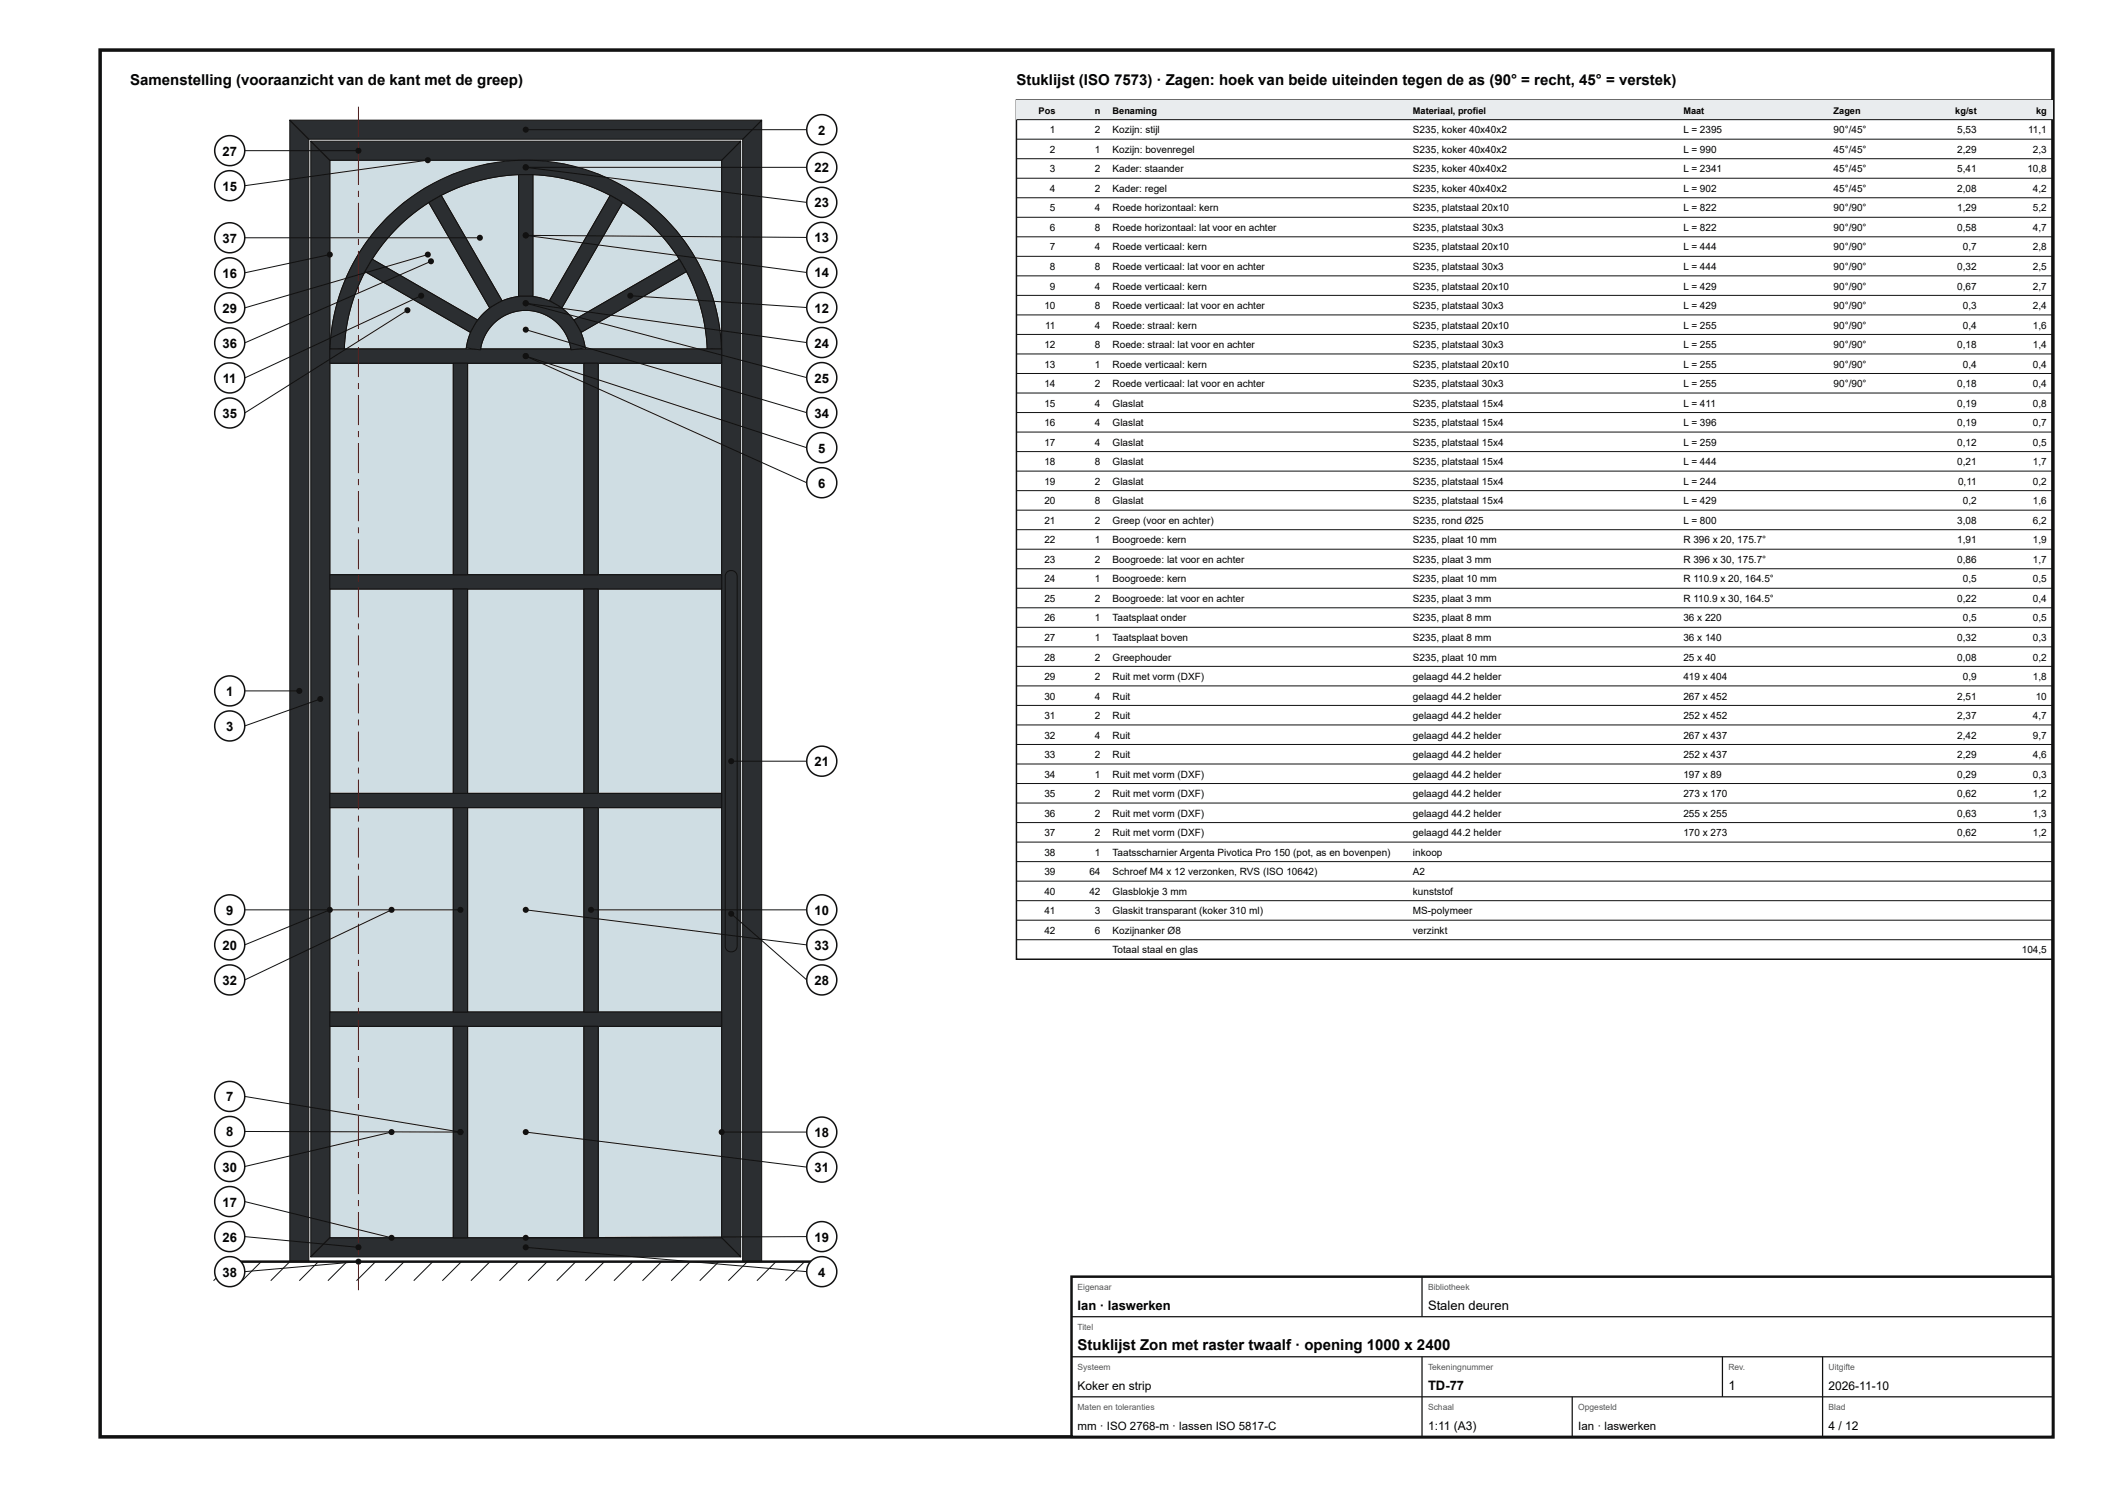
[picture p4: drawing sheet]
<svg xmlns="http://www.w3.org/2000/svg" width="420mm" height="297mm" viewBox="0 0 420 297" stroke-linecap="round" stroke-linejoin="round" font-family="sans-serif">
<path d="M20 10h390v277h-390z" fill="none" stroke="#111" stroke-width=".7" stroke-linecap="butt"/>
<path d="M65.9 32h39.1l-7.7 .8-6.8 2a39.1 39.1 0 0 0-22.6 24l-.9 2.8-.5 2.7-.6 5.4z" fill="#cfdde3"/>
<path d="M65.9 32h39.1l-7.7 .8-6.8 2a39.1 39.1 0 0 0-22.6 24l-.9 2.8-.5 2.7-.6 5.4z" fill="none" stroke="#111" stroke-width=".2"/>
<path d="M105 32h39.1v37.7l-.5-5a38.6 38.6 0 0 0-3.6-11.1 39 39 0 0 0-20.5-18.8l-6.8-2z" fill="#cfdde3"/>
<path d="M105 32h39.1v37.7l-.5-5a38.6 38.6 0 0 0-3.6-11.1 39 39 0 0 0-20.5-18.8l-6.8-2z" fill="none" stroke="#111" stroke-width=".2"/>
<path d="M65.9 205h24.6v42.2h-24.6z" fill="#cfdde3"/>
<path d="M65.9 205h24.6v42.2h-24.6z" fill="none" stroke="#111" stroke-width=".2"/>
<path d="M93.4 205h23.2v42.2h-23.2z" fill="#cfdde3"/>
<path d="M93.4 205h23.2v42.2h-23.2z" fill="none" stroke="#111" stroke-width=".2"/>
<path d="M119.5 205h24.6v42.2h-24.6z" fill="#cfdde3"/>
<path d="M119.5 205h24.6v42.2h-24.6z" fill="none" stroke="#111" stroke-width=".2"/>
<path d="M65.9 161.3h24.6v40.8h-24.6z" fill="#cfdde3"/>
<path d="M65.9 161.3h24.6v40.8h-24.6z" fill="none" stroke="#111" stroke-width=".2"/>
<path d="M93.4 161.3h23.2v40.8h-23.2z" fill="#cfdde3"/>
<path d="M93.4 161.3h23.2v40.8h-23.2z" fill="none" stroke="#111" stroke-width=".2"/>
<path d="M119.5 161.3h24.6v40.8h-24.6z" fill="#cfdde3"/>
<path d="M119.5 161.3h24.6v40.8h-24.6z" fill="none" stroke="#111" stroke-width=".2"/>
<path d="M65.9 117.6h24.6v40.9h-24.6z" fill="#cfdde3"/>
<path d="M65.9 117.6h24.6v40.9h-24.6z" fill="none" stroke="#111" stroke-width=".2"/>
<path d="M93.4 117.6h23.2v40.9h-23.2z" fill="#cfdde3"/>
<path d="M93.4 117.6h23.2v40.9h-23.2z" fill="none" stroke="#111" stroke-width=".2"/>
<path d="M119.5 117.6h24.6v40.9h-24.6z" fill="#cfdde3"/>
<path d="M119.5 117.6h24.6v40.9h-24.6z" fill="none" stroke="#111" stroke-width=".2"/>
<path d="M65.9 72.5h24.6v42.3h-24.6z" fill="#cfdde3"/>
<path d="M65.9 72.5h24.6v42.3h-24.6z" fill="none" stroke="#111" stroke-width=".2"/>
<path d="M93.4 72.5h23.2v42.3h-23.2z" fill="#cfdde3"/>
<path d="M93.4 72.5h23.2v42.3h-23.2z" fill="none" stroke="#111" stroke-width=".2"/>
<path d="M119.5 72.5h24.6v42.3h-24.6z" fill="#cfdde3"/>
<path d="M119.5 72.5h24.6v42.3h-24.6z" fill="none" stroke="#111" stroke-width=".2"/>
<path d="M98.4 64.8a9.1 9.1 0 0 1 9.3-2.4 9.1 9.1 0 0 1 6.3 7.3h-18a9.1 9.1 0 0 1 2.4-4.9z" fill="#cfdde3"/>
<path d="M98.4 64.8a9.1 9.1 0 0 1 9.3-2.4 9.1 9.1 0 0 1 6.3 7.3h-18a9.1 9.1 0 0 1 2.4-4.9z" fill="none" stroke="#111" stroke-width=".2"/>
<path d="M116 66.4l21.1-12.2a36.4 36.4 0 0 1 4.1 15.5h-24.3l-.3-1.7z" fill="#cfdde3"/>
<path d="M116 66.4l21.1-12.2a36.4 36.4 0 0 1 4.1 15.5h-24.3l-.3-1.7z" fill="none" stroke="#111" stroke-width=".2"/>
<path d="M124.4 40.5a36.2 36.2 0 0 1 11.3 11.3l-21.1 12.1-1.2-1.4-1.2-1z" fill="#cfdde3"/>
<path d="M124.4 40.5a36.2 36.2 0 0 1 11.3 11.3l-21.1 12.1-1.2-1.4-1.2-1z" fill="none" stroke="#111" stroke-width=".2"/>
<path d="M106.4 34.9a36.1 36.1 0 0 1 15.5 4.1l-12.2 21.1-1.8-.6-1.5-.3z" fill="#cfdde3"/>
<path d="M106.4 34.9a36.1 36.1 0 0 1 15.5 4.1l-12.2 21.1-1.8-.6-1.5-.3z" fill="none" stroke="#111" stroke-width=".2"/>
<path d="M88.1 39a36.1 36.1 0 0 1 15.5-4.1v24.3l-1.6 .3-1.7 .6z" fill="#cfdde3"/>
<path d="M88.1 39a36.1 36.1 0 0 1 15.5-4.1v24.3l-1.6 .3-1.7 .6z" fill="none" stroke="#111" stroke-width=".2"/>
<path d="M79.3 45.5a36.4 36.4 0 0 1 6.3-5l12.2 21-1.2 1-1.2 1.4-21.1-12.1a34.9 34.9 0 0 1 5-6.3z" fill="#cfdde3"/>
<path d="M79.3 45.5a36.4 36.4 0 0 1 6.3-5l12.2 21-1.2 1-1.2 1.4-21.1-12.1a34.9 34.9 0 0 1 5-6.3z" fill="none" stroke="#111" stroke-width=".2"/>
<path d="M72.9 54.2l21.1 12.2-.6 1.6-.3 1.7h-24.3a36.4 36.4 0 0 1 4.1-15.5z" fill="#cfdde3"/>
<path d="M72.9 54.2l21.1 12.2-.6 1.6-.3 1.7h-24.3a36.4 36.4 0 0 1 4.1-15.5z" fill="none" stroke="#111" stroke-width=".2"/>
<path d="M57.9 24l3.8 3.8v224.2h-3.8z" fill="#2b2e31"/>
<path d="M57.9 24l3.8 3.8v224.2h-3.8z" fill="none" stroke="#111" stroke-width=".2"/>
<path d="M152.1 24v228h-3.8v-224.2z" fill="#2b2e31"/>
<path d="M152.1 24v228h-3.8v-224.2z" fill="none" stroke="#111" stroke-width=".2"/>
<path d="M57.9 24h94.2l-3.8 3.8h-86.6z" fill="#2b2e31"/>
<path d="M57.9 24h94.2l-3.8 3.8h-86.6z" fill="none" stroke="#111" stroke-width=".2"/>
<path d="M62.1 28.2l3.8 3.8v215.2l-3.8 3.8z" fill="#2b2e31"/>
<path d="M62.1 28.2l3.8 3.8v215.2l-3.8 3.8z" fill="none" stroke="#111" stroke-width=".2"/>
<path d="M147.9 28.2v222.8l-3.8-3.8v-215.2z" fill="#2b2e31"/>
<path d="M147.9 28.2v222.8l-3.8-3.8v-215.2z" fill="none" stroke="#111" stroke-width=".2"/>
<path d="M65.9 247.2h78.2l3.8 3.8h-85.8z" fill="#2b2e31"/>
<path d="M65.9 247.2h78.2l3.8 3.8h-85.8z" fill="none" stroke="#111" stroke-width=".2"/>
<path d="M62.1 28.2h85.8l-3.8 3.8h-78.2z" fill="#2b2e31"/>
<path d="M62.1 28.2h85.8l-3.8 3.8h-78.2z" fill="none" stroke="#111" stroke-width=".2"/>
<path d="M77.9 42.9a39.1 39.1 0 0 1 41.7-8.1 39.1 39.1 0 0 1 24.5 34.8l-2.9 .2a36.3 36.3 0 0 0-36.2-34.9 36.3 36.3 0 0 0-36.2 34.9l-2.9-.2a39.1 39.1 0 0 1 12-26.7z" fill="#2b2e31"/>
<path d="M77.9 42.9a39.1 39.1 0 0 1 41.7-8.1 39.1 39.1 0 0 1 24.5 34.8l-2.9 .2a36.3 36.3 0 0 0-36.2-34.9 36.3 36.3 0 0 0-36.2 34.9l-2.9-.2a39.1 39.1 0 0 1 12-26.7z" fill="none" stroke="#111" stroke-width=".2"/>
<path d="M65.9 69.7h78.2v2.8h-78.2z" fill="#2b2e31"/>
<path d="M65.9 69.7h78.2v2.8h-78.2z" fill="none" stroke="#111" stroke-width=".2"/>
<path d="M65.9 202.1h78.2v2.9h-78.2z" fill="#2b2e31"/>
<path d="M65.9 202.1h78.2v2.9h-78.2z" fill="none" stroke="#111" stroke-width=".2"/>
<path d="M65.9 158.5h78.2v2.8h-78.2z" fill="#2b2e31"/>
<path d="M65.9 158.5h78.2v2.8h-78.2z" fill="none" stroke="#111" stroke-width=".2"/>
<path d="M65.9 114.8h78.2v2.8h-78.2z" fill="#2b2e31"/>
<path d="M65.9 114.8h78.2v2.8h-78.2z" fill="none" stroke="#111" stroke-width=".2"/>
<path d="M90.5 205h2.9v42.2h-2.9z" fill="#2b2e31"/>
<path d="M90.5 205h2.9v42.2h-2.9z" fill="none" stroke="#111" stroke-width=".2"/>
<path d="M116.6 205h2.9v42.2h-2.9z" fill="#2b2e31"/>
<path d="M116.6 205h2.9v42.2h-2.9z" fill="none" stroke="#111" stroke-width=".2"/>
<path d="M90.5 161.3h2.9v40.8h-2.9z" fill="#2b2e31"/>
<path d="M90.5 161.3h2.9v40.8h-2.9z" fill="none" stroke="#111" stroke-width=".2"/>
<path d="M116.6 161.3h2.9v40.8h-2.9z" fill="#2b2e31"/>
<path d="M116.6 161.3h2.9v40.8h-2.9z" fill="none" stroke="#111" stroke-width=".2"/>
<path d="M90.5 117.6h2.9v40.9h-2.9z" fill="#2b2e31"/>
<path d="M90.5 117.6h2.9v40.9h-2.9z" fill="none" stroke="#111" stroke-width=".2"/>
<path d="M116.6 117.6h2.9v40.9h-2.9z" fill="#2b2e31"/>
<path d="M116.6 117.6h2.9v40.9h-2.9z" fill="none" stroke="#111" stroke-width=".2"/>
<path d="M90.5 72.5h2.9v42.3h-2.9z" fill="#2b2e31"/>
<path d="M90.5 72.5h2.9v42.3h-2.9z" fill="none" stroke="#111" stroke-width=".2"/>
<path d="M116.6 72.5h2.9v42.3h-2.9z" fill="#2b2e31"/>
<path d="M116.6 72.5h2.9v42.3h-2.9z" fill="none" stroke="#111" stroke-width=".2"/>
<path d="M96.6 62.6a12 12 0 0 1 12.3-2.8 12 12 0 0 1 8 9.7l-2.9 .4a9.1 9.1 0 0 0-9-7.9 9.1 9.1 0 0 0-9 7.9l-2.9-.4a11.8 11.8 0 0 1 3.5-6.9z" fill="#2b2e31"/>
<path d="M96.6 62.6a12 12 0 0 1 12.3-2.8 12 12 0 0 1 8 9.7l-2.9 .4a9.1 9.1 0 0 0-9-7.9 9.1 9.1 0 0 0-9 7.9l-2.9-.4a11.8 11.8 0 0 1 3.5-6.9z" fill="none" stroke="#111" stroke-width=".2"/>
<path d="M114.7 63.9l21-12.1 1.4 2.4-21 12.2z" fill="#2b2e31"/>
<path d="M114.7 63.9l21-12.1 1.4 2.4-21 12.2z" fill="none" stroke="#111" stroke-width=".2"/>
<path d="M121.9 39l2.5 1.5-12.2 21-2.4-1.5z" fill="#2b2e31"/>
<path d="M121.9 39l2.5 1.5-12.2 21-2.4-1.5z" fill="none" stroke="#111" stroke-width=".2"/>
<path d="M103.6 34.9h2.8v24.2h-2.8z" fill="#2b2e31"/>
<path d="M103.6 34.9h2.8v24.2h-2.8z" fill="none" stroke="#111" stroke-width=".2"/>
<path d="M85.6 40.5l2.5-1.5 12.1 21-2.4 1.5z" fill="#2b2e31"/>
<path d="M85.6 40.5l2.5-1.5 12.1 21-2.4 1.5z" fill="none" stroke="#111" stroke-width=".2"/>
<path d="M74.3 51.8l21 12.1-1.4 2.5-21-12.2z" fill="#2b2e31"/>
<path d="M74.3 51.8l21 12.1-1.4 2.5-21-12.2z" fill="none" stroke="#111" stroke-width=".2"/>
<path d="M71.5 251.7h.2v6h-.2zM71.5 249.3h.2v1.2h-.2zM71.5 242.1h.2v6h-.2zM71.5 239.7h.2v1.2h-.2zM71.5 232.5h.2v6h-.2zM71.5 230.1h.2v1.2h-.2zM71.5 222.9h.2v6h-.2zM71.5 220.5h.2v1.2h-.2zM71.5 213.3h.2v6h-.2zM71.5 210.9h.2v1.2h-.2zM71.5 203.7h.2v6h-.2zM71.5 201.3h.2v1.2h-.2zM71.5 194.1h.2v6h-.2zM71.5 191.7h.2v1.2h-.2zM71.5 184.5h.2v6h-.2zM71.5 182.1h.2v1.2h-.2zM71.5 174.9h.2v6h-.2zM71.5 172.5h.2v1.2h-.2zM71.5 165.3h.2v6h-.2zM71.5 162.9h.2v1.2h-.2zM71.5 155.7h.2v6h-.2zM71.5 153.3h.2v1.2h-.2zM71.5 146.1h.2v6h-.2zM71.5 143.7h.2v1.2h-.2zM71.5 136.5h.2v6h-.2zM71.5 134.1h.2v1.2h-.2zM71.5 126.9h.2v6h-.2zM71.5 124.5h.2v1.2h-.2zM71.5 117.3h.2v6h-.2zM71.5 114.9h.2v1.2h-.2zM71.5 107.7h.2v6h-.2zM71.5 105.3h.2v1.2h-.2zM71.5 98.1h.2v6h-.2zM71.5 95.7h.2v1.2h-.2zM71.5 88.5h.2v6h-.2zM71.5 86.1h.2v1.2h-.2zM71.5 78.9h.2v6h-.2zM71.5 76.5h.2v1.2h-.2zM71.5 69.3h.2v6h-.2zM71.5 66.9h.2v1.2h-.2zM71.5 59.7h.2v6h-.2zM71.5 57.3h.2v1.2h-.2zM71.5 50.1h.2v6h-.2zM71.5 47.7h.2v1.2h-.2zM71.5 40.5h.2v6h-.2zM71.5 38.1h.2v1.2h-.2zM71.5 30.9h.2v6h-.2zM71.5 28.5h.2v1.2h-.2zM71.5 21.3h.2v6h-.2z" fill="#b00"/>
<path d="M145.2 114.3a1.2 1.2 0 0 1 1.3-.3 1.2 1.2 0 0 1 .7 1.1v73.9a1.19 1.19 0 0 1-1.2 1.1 1.19 1.19 0 0 1-1.2-1.1v-73.9z" fill="#2b2e31"/>
<g fill="none" stroke="#111" stroke-width=".2">
<path d="M145.2 114.3a1.2 1.2 0 0 1 1.3-.3 1.2 1.2 0 0 1 .7 1.1v73.9a1.19 1.19 0 0 1-1.2 1.1 1.19 1.19 0 0 1-1.2-1.1v-73.9zM46.4 252l-3.8 3.8M52.2 252l-3.8 3.8M57.9 252l-3.8 3.8M63.6 252l-3.8 3.8M69.3 252l-3.8 3.8M75 252l-3.8 3.8M80.7 252l-3.8 3.8M86.4 252l-3.8 3.8M92.1 252l-3.8 3.8M97.9 252l-3.9 3.8M103.6 252l-3.8 3.8"/>
<path d="M109.3 252l-3.8 3.8M115 252l-3.8 3.8M120.7 252l-3.8 3.8M126.4 252l-3.8 3.8M132.1 252l-3.8 3.8M137.8 252l-3.8 3.8M143.6 252l-3.9 3.8M149.3 252l-3.8 3.8M155 252l-3.8 3.8M160.7 252l-3.8 3.8"/>
</g>
<path d="M46.4 252h117.1" fill="none" stroke="#111" stroke-width=".5"/>
<circle cx="71.6" cy="30.1" r=".6" fill="#111"/>
<path d="M48.9 30.1h22.7" fill="none" stroke="#111" stroke-width=".2"/>
<circle cx="45.9" cy="30.1" r="3" fill="#fff"/>
<circle cx="45.9" cy="30.1" r="3" fill="none" stroke="#111" stroke-width=".3"/>
<circle cx="85.4" cy="32" r=".6" fill="#111"/>
<path d="M85.4 32l-36.5 5.1" fill="none" stroke="#111" stroke-width=".2"/>
<circle cx="45.9" cy="37.1" r="3" fill="#fff"/>
<circle cx="45.9" cy="37.1" r="3" fill="none" stroke="#111" stroke-width=".3"/>
<circle cx="95.8" cy="47.5" r=".6" fill="#111"/>
<path d="M48.9 47.5h46.9" fill="none" stroke="#111" stroke-width=".2"/>
<circle cx="45.9" cy="47.5" r="3" fill="#fff"/>
<circle cx="45.9" cy="47.5" r="3" fill="none" stroke="#111" stroke-width=".3"/>
<circle cx="65.9" cy="50.9" r=".6" fill="#111"/>
<path d="M65.9 50.8l-17 3.7" fill="none" stroke="#111" stroke-width=".2"/>
<circle cx="45.9" cy="54.5" r="3" fill="#fff"/>
<circle cx="45.9" cy="54.5" r="3" fill="none" stroke="#111" stroke-width=".3"/>
<circle cx="85.4" cy="50.9" r=".6" fill="#111"/>
<path d="M85.4 50.8l-36.5 10.7" fill="none" stroke="#111" stroke-width=".2"/>
<circle cx="45.9" cy="61.5" r="3" fill="#fff"/>
<circle cx="45.9" cy="61.5" r="3" fill="none" stroke="#111" stroke-width=".3"/>
<circle cx="86.1" cy="52.2" r=".6" fill="#111"/>
<path d="M86.1 52.2l-37.2 16.3" fill="none" stroke="#111" stroke-width=".2"/>
<circle cx="45.9" cy="68.5" r="3" fill="#fff"/>
<circle cx="45.9" cy="68.5" r="3" fill="none" stroke="#111" stroke-width=".3"/>
<circle cx="84.1" cy="59.1" r=".6" fill="#111"/>
<path d="M84.1 59.1l-35.2 16.4" fill="none" stroke="#111" stroke-width=".2"/>
<circle cx="45.9" cy="75.5" r="3" fill="#fff"/>
<circle cx="45.9" cy="75.5" r="3" fill="none" stroke="#111" stroke-width=".3"/>
<circle cx="81.4" cy="62" r=".6" fill="#111"/>
<path d="M81.4 62l-32.5 20.5" fill="none" stroke="#111" stroke-width=".2"/>
<circle cx="45.9" cy="82.5" r="3" fill="#fff"/>
<circle cx="45.9" cy="82.5" r="3" fill="none" stroke="#111" stroke-width=".3"/>
<circle cx="59.8" cy="138" r=".6" fill="#111"/>
<path d="M48.9 138h10.9" fill="none" stroke="#111" stroke-width=".2"/>
<circle cx="45.9" cy="138" r="3" fill="#fff"/>
<circle cx="45.9" cy="138" r="3" fill="none" stroke="#111" stroke-width=".3"/>
<circle cx="64" cy="139.6" r=".6" fill="#111"/>
<path d="M64 139.6l-15.1 5.4" fill="none" stroke="#111" stroke-width=".2"/>
<circle cx="45.9" cy="145" r="3" fill="#fff"/>
<circle cx="45.9" cy="145" r="3" fill="none" stroke="#111" stroke-width=".3"/>
<circle cx="92" cy="181.7" r=".6" fill="#111"/>
<path d="M48.9 181.7h43.1" fill="none" stroke="#111" stroke-width=".2"/>
<circle cx="45.9" cy="181.7" r="3" fill="#fff"/>
<circle cx="45.9" cy="181.7" r="3" fill="none" stroke="#111" stroke-width=".3"/>
<circle cx="65.9" cy="181.7" r=".6" fill="#111"/>
<path d="M65.9 181.7l-17 7" fill="none" stroke="#111" stroke-width=".2"/>
<circle cx="45.9" cy="188.7" r="3" fill="#fff"/>
<circle cx="45.9" cy="188.7" r="3" fill="none" stroke="#111" stroke-width=".3"/>
<circle cx="78.2" cy="181.7" r=".6" fill="#111"/>
<path d="M78.2 181.7l-29.3 14" fill="none" stroke="#111" stroke-width=".2"/>
<circle cx="45.9" cy="195.7" r="3" fill="#fff"/>
<circle cx="45.9" cy="195.7" r="3" fill="none" stroke="#111" stroke-width=".3"/>
<circle cx="92" cy="226.1" r=".6" fill="#111"/>
<path d="M48.9 219l43.1 7.1" fill="none" stroke="#111" stroke-width=".2"/>
<circle cx="45.9" cy="219" r="3" fill="#fff"/>
<circle cx="45.9" cy="219" r="3" fill="none" stroke="#111" stroke-width=".3"/>
<circle cx="92" cy="226.1" r=".6" fill="#111"/>
<path d="M48.9 226l43.1 .1" fill="none" stroke="#111" stroke-width=".2"/>
<circle cx="45.9" cy="226" r="3" fill="#fff"/>
<circle cx="45.9" cy="226" r="3" fill="none" stroke="#111" stroke-width=".3"/>
<circle cx="78.2" cy="226.1" r=".6" fill="#111"/>
<path d="M78.2 226.1l-29.3 6.9" fill="none" stroke="#111" stroke-width=".2"/>
<circle cx="45.9" cy="233" r="3" fill="#fff"/>
<circle cx="45.9" cy="233" r="3" fill="none" stroke="#111" stroke-width=".3"/>
<circle cx="78.2" cy="247.2" r=".6" fill="#111"/>
<path d="M48.9 240l29.3 7.2" fill="none" stroke="#111" stroke-width=".2"/>
<circle cx="45.9" cy="240" r="3" fill="#fff"/>
<circle cx="45.9" cy="240" r="3" fill="none" stroke="#111" stroke-width=".3"/>
<circle cx="71.6" cy="249.1" r=".6" fill="#111"/>
<path d="M48.9 247l22.7 2.1" fill="none" stroke="#111" stroke-width=".2"/>
<circle cx="45.9" cy="247" r="3" fill="#fff"/>
<circle cx="45.9" cy="247" r="3" fill="none" stroke="#111" stroke-width=".3"/>
<circle cx="71.6" cy="252" r=".6" fill="#111"/>
<path d="M71.6 252l-22.7 2" fill="none" stroke="#111" stroke-width=".2"/>
<circle cx="45.9" cy="254" r="3" fill="#fff"/>
<circle cx="45.9" cy="254" r="3" fill="none" stroke="#111" stroke-width=".3"/>
<circle cx="105" cy="25.9" r=".6" fill="#111"/>
<path d="M105 25.9h56.1" fill="none" stroke="#111" stroke-width=".2"/>
<circle cx="164.1" cy="25.9" r="3" fill="#fff"/>
<circle cx="164.1" cy="25.9" r="3" fill="none" stroke="#111" stroke-width=".3"/>
<circle cx="105" cy="33.4" r=".6" fill="#111"/>
<path d="M105 33.4h56.1" fill="none" stroke="#111" stroke-width=".2"/>
<circle cx="164.1" cy="33.4" r="3" fill="#fff"/>
<circle cx="164.1" cy="33.4" r="3" fill="none" stroke="#111" stroke-width=".3"/>
<circle cx="105" cy="33.4" r=".6" fill="#111"/>
<path d="M105 33.4l56.1 7" fill="none" stroke="#111" stroke-width=".2"/>
<circle cx="164.1" cy="40.4" r="3" fill="#fff"/>
<circle cx="164.1" cy="40.4" r="3" fill="none" stroke="#111" stroke-width=".3"/>
<circle cx="105" cy="47" r=".6" fill="#111"/>
<path d="M105 47l56.1 .4" fill="none" stroke="#111" stroke-width=".2"/>
<circle cx="164.1" cy="47.4" r="3" fill="#fff"/>
<circle cx="164.1" cy="47.4" r="3" fill="none" stroke="#111" stroke-width=".3"/>
<circle cx="105" cy="47" r=".6" fill="#111"/>
<path d="M105 47l56.1 7.4" fill="none" stroke="#111" stroke-width=".2"/>
<circle cx="164.1" cy="54.4" r="3" fill="#fff"/>
<circle cx="164.1" cy="54.4" r="3" fill="none" stroke="#111" stroke-width=".3"/>
<circle cx="125.9" cy="59.1" r=".6" fill="#111"/>
<path d="M125.9 59.1l35.2 2.3" fill="none" stroke="#111" stroke-width=".2"/>
<circle cx="164.1" cy="61.4" r="3" fill="#fff"/>
<circle cx="164.1" cy="61.4" r="3" fill="none" stroke="#111" stroke-width=".3"/>
<circle cx="105" cy="60.6" r=".6" fill="#111"/>
<path d="M105 60.6l56.1 7.8" fill="none" stroke="#111" stroke-width=".2"/>
<circle cx="164.1" cy="68.4" r="3" fill="#fff"/>
<circle cx="164.1" cy="68.4" r="3" fill="none" stroke="#111" stroke-width=".3"/>
<circle cx="105" cy="60.6" r=".6" fill="#111"/>
<path d="M105 60.6l56.1 14.8" fill="none" stroke="#111" stroke-width=".2"/>
<circle cx="164.1" cy="75.4" r="3" fill="#fff"/>
<circle cx="164.1" cy="75.4" r="3" fill="none" stroke="#111" stroke-width=".3"/>
<circle cx="105" cy="65.8" r=".6" fill="#111"/>
<path d="M105 65.8l56.1 16.6" fill="none" stroke="#111" stroke-width=".2"/>
<circle cx="164.1" cy="82.4" r="3" fill="#fff"/>
<circle cx="164.1" cy="82.4" r="3" fill="none" stroke="#111" stroke-width=".3"/>
<circle cx="105" cy="71.1" r=".6" fill="#111"/>
<path d="M105 71.1l56.1 18.3" fill="none" stroke="#111" stroke-width=".2"/>
<circle cx="164.1" cy="89.4" r="3" fill="#fff"/>
<circle cx="164.1" cy="89.4" r="3" fill="none" stroke="#111" stroke-width=".3"/>
<circle cx="105" cy="71.1" r=".6" fill="#111"/>
<path d="M105 71.1l56.1 25.3" fill="none" stroke="#111" stroke-width=".2"/>
<circle cx="164.1" cy="96.4" r="3" fill="#fff"/>
<circle cx="164.1" cy="96.4" r="3" fill="none" stroke="#111" stroke-width=".3"/>
<circle cx="146" cy="152" r=".6" fill="#111"/>
<path d="M146 152h15.1" fill="none" stroke="#111" stroke-width=".2"/>
<circle cx="164.1" cy="152" r="3" fill="#fff"/>
<circle cx="164.1" cy="152" r="3" fill="none" stroke="#111" stroke-width=".3"/>
<circle cx="118" cy="181.7" r=".6" fill="#111"/>
<path d="M118 181.7h43.1" fill="none" stroke="#111" stroke-width=".2"/>
<circle cx="164.1" cy="181.7" r="3" fill="#fff"/>
<circle cx="164.1" cy="181.7" r="3" fill="none" stroke="#111" stroke-width=".3"/>
<circle cx="105" cy="181.7" r=".6" fill="#111"/>
<path d="M105 181.7l56.1 7" fill="none" stroke="#111" stroke-width=".2"/>
<circle cx="164.1" cy="188.7" r="3" fill="#fff"/>
<circle cx="164.1" cy="188.7" r="3" fill="none" stroke="#111" stroke-width=".3"/>
<circle cx="146" cy="182.5" r=".6" fill="#111"/>
<path d="M146 182.5l15.1 13.2" fill="none" stroke="#111" stroke-width=".2"/>
<circle cx="164.1" cy="195.7" r="3" fill="#fff"/>
<circle cx="164.1" cy="195.7" r="3" fill="none" stroke="#111" stroke-width=".3"/>
<circle cx="144.1" cy="226.1" r=".6" fill="#111"/>
<path d="M144.1 226.1h17" fill="none" stroke="#111" stroke-width=".2"/>
<circle cx="164.1" cy="226.1" r="3" fill="#fff"/>
<circle cx="164.1" cy="226.1" r="3" fill="none" stroke="#111" stroke-width=".3"/>
<circle cx="105" cy="226.1" r=".6" fill="#111"/>
<path d="M105 226.1l56.1 7" fill="none" stroke="#111" stroke-width=".2"/>
<circle cx="164.1" cy="233.1" r="3" fill="#fff"/>
<circle cx="164.1" cy="233.1" r="3" fill="none" stroke="#111" stroke-width=".3"/>
<circle cx="105" cy="247.2" r=".6" fill="#111"/>
<path d="M161.1 247l-56.1 .2" fill="none" stroke="#111" stroke-width=".2"/>
<circle cx="164.1" cy="247" r="3" fill="#fff"/>
<circle cx="164.1" cy="247" r="3" fill="none" stroke="#111" stroke-width=".3"/>
<circle cx="105" cy="249.1" r=".6" fill="#111"/>
<path d="M105 249.1l56.1 4.9" fill="none" stroke="#111" stroke-width=".2"/>
<circle cx="164.1" cy="254" r="3" fill="#fff"/>
<g fill="none" stroke="#111" stroke-width=".3">
<path d="M203 20h207v171.6h-207z"/>
<circle cx="164.1" cy="254" r="3"/>
</g>
<path d="M203 20h207v3.9h-207z" fill="#e9ecee"/>
<g fill="none" stroke="#111" stroke-width=".2">
<path d="M203 23.9h207M203 27.8h207M203 31.7h207M203 35.6h207M203 39.5h207M203 43.4h207M203 47.3h207M203 51.2h207M203 55.1h207M203 59h207M203 62.9h207M203 66.8h207"/>
<path d="M203 70.7h207M203 74.6h207M203 78.5h207M203 82.4h207M203 86.3h207M203 90.2h207M203 94.1h207M203 98h207M203 101.9h207M203 105.8h207M203 109.7h207M203 113.6h207"/>
<path d="M203 117.5h207M203 121.4h207M203 125.3h207M203 129.2h207M203 133.1h207M203 137h207M203 140.9h207M203 144.8h207M203 148.7h207M203 152.6h207M203 156.5h207M203 160.4h207"/>
<path d="M203 164.3h207M203 168.2h207M203 172.1h207M203 176h207M203 179.9h207M203 183.8h207M203 187.7h207"/>
</g>
<path d="M214 255h196v32h-196z" fill="#fff"/>
<path d="M214 255h196v32h-196z" fill="none" stroke="#111" stroke-width=".5"/>
<path d="M284 255v8M214 263h196M214 271h196M214 279h196M284 271v16M314 279v8M344 271v8M364 271v16" fill="none" stroke="#111" stroke-width=".25"/>
<g font-size="3">
<text x="26" y="17">Samenstelling (vooraanzicht van de kant met de greep)</text>
<text x="203" y="17">Stuklijst (ISO 7573) · Zagen: hoek van beide uiteinden tegen de as (90° = recht, 45° = verstek)</text>
<text x="215.2" y="269.6">Stuklijst Zon met raster twaalf · opening 1000 x 2400</text>
</g>
<g font-size="2.6">
<text x="163.4" y="26.9">2</text>
<text x="44.4" y="31.1">27</text>
<text x="162.7" y="34.4">22</text>
<text x="44.4" y="38.1">15</text>
<text x="162.7" y="41.4">23</text>
<text x="44.4" y="48.5">37</text>
<text x="162.7" y="48.4">13</text>
<text x="44.4" y="55.5">16</text>
<text x="162.7" y="55.4">14</text>
<text x="44.4" y="62.5">29</text>
<text x="162.7" y="62.4">12</text>
<text x="44.4" y="69.5">36</text>
<text x="162.7" y="69.4">24</text>
<text x="44.5" y="76.5">11</text>
<text x="162.7" y="76.4">25</text>
<text x="44.4" y="83.5">35</text>
<text x="162.7" y="83.4">34</text>
<text x="163.4" y="90.4">5</text>
<text x="163.4" y="97.4">6</text>
<text x="45.2" y="139">1</text>
<text x="45.2" y="146">3</text>
<text x="162.7" y="153">21</text>
<text x="45.2" y="182.7">9</text>
<text x="162.7" y="182.7">10</text>
<text x="44.4" y="189.7">20</text>
<text x="162.7" y="189.7">33</text>
<text x="44.4" y="196.7">32</text>
<text x="162.7" y="196.7">28</text>
<text x="45.2" y="220">7</text>
<text x="45.2" y="227">8</text>
<text x="162.7" y="227.1">18</text>
<text x="44.4" y="234">30</text>
<text x="162.7" y="234.1">31</text>
<text x="44.4" y="241">17</text>
<text x="44.4" y="248">26</text>
<text x="162.7" y="248">19</text>
<text x="44.4" y="255">38</text>
<text x="163.4" y="255">4</text>
<text x="215.2" y="261.6">Ian · laswerken</text>
<text x="285.2" y="261.6">Stalen deuren</text>
<text x="285.2" y="277.6">TD-77</text>
<text x="345.2" y="277.6">1</text>
</g>
<g font-size="2.4">
<text x="215.2" y="277.6">Koker en strip</text>
<text x="365.2" y="277.6">2026-11-10</text>
<text x="285.2" y="285.6">1:11 (A3)</text>
<text x="365.2" y="285.6">4 / 12</text>
</g>
<g font-size="2.3">
<text x="215.2" y="285.6">mm · ISO 2768-m · lassen ISO 5817-C</text>
<text x="315.2" y="285.6">Ian · laswerken</text>
</g>
<g font-size="2">
<text x="209.7" y="26.6">1</text>
<text x="218.7" y="26.6">2</text>
<text x="222.2" y="26.6">Kozijn: stijl</text>
<text x="282.2" y="26.6">S235, koker 40x40x2</text>
<text x="336.2" y="26.6">L = 2395</text>
<text x="366.2" y="26.6">90°/45°</text>
<text x="390.9" y="26.6">5,53</text>
<text x="405.1" y="26.6">11,1</text>
<text x="209.7" y="30.5">2</text>
<text x="209.7" y="34.4">3</text>
<text x="218.7" y="30.5">1</text>
<text x="218.7" y="34.4">2</text>
<text x="222.2" y="30.5">Kozijn: bovenregel</text>
<text x="222.2" y="34.4">Kader: staander</text>
<text x="282.2" y="30.5">S235, koker 40x40x2</text>
<text x="282.2" y="34.4">S235, koker 40x40x2</text>
<text x="336.2" y="30.5">L = 990</text>
<text x="336.2" y="34.4">L = 2341</text>
<text x="366.2" y="30.5">45°/45°</text>
<text x="366.2" y="34.4">45°/45°</text>
<text x="390.9" y="30.5">2,29</text>
<text x="390.9" y="34.4">5,41</text>
<text x="404.9" y="34.4">10,8</text>
<text x="406" y="30.5">2,3</text>
<text x="209.7" y="38.3">4</text>
<text x="218.7" y="38.3">2</text>
<text x="222.2" y="38.3">Kader: regel</text>
<text x="282.2" y="38.3">S235, koker 40x40x2</text>
<text x="336.2" y="38.3">L = 902</text>
<text x="366.2" y="38.3">45°/45°</text>
<text x="390.9" y="38.3">2,08</text>
<text x="406" y="38.3">4,2</text>
<text x="209.7" y="42.2">5</text>
<text x="209.7" y="46.1">6</text>
<text x="218.7" y="42.2">4</text>
<text x="218.7" y="46.1">8</text>
<text x="222.2" y="42.2">Roede horizontaal: kern</text>
<text x="222.2" y="46.1">Roede horizontaal: lat voor en achter</text>
<text x="282.2" y="42.2">S235, platstaal 20x10</text>
<text x="282.2" y="46.1">S235, platstaal 30x3</text>
<text x="336.2" y="42.2">L = 822</text>
<text x="336.2" y="46.1">L = 822</text>
<text x="366.2" y="42.2">90°/90°</text>
<text x="366.2" y="46.1">90°/90°</text>
<text x="390.9" y="42.2">1,29</text>
<text x="390.9" y="46.1">0,58</text>
<text x="406" y="42.2">5,2</text>
<text x="406" y="46.1">4,7</text>
<text x="209.7" y="50">7</text>
<text x="209.7" y="53.9">8</text>
<text x="218.7" y="50">4</text>
<text x="218.7" y="53.9">8</text>
<text x="222.2" y="50">Roede verticaal: kern</text>
<text x="222.2" y="53.9">Roede verticaal: lat voor en achter</text>
<text x="282.2" y="50">S235, platstaal 20x10</text>
<text x="282.2" y="53.9">S235, platstaal 30x3</text>
<text x="336.2" y="50">L = 444</text>
<text x="336.2" y="53.9">L = 444</text>
<text x="366.2" y="50">90°/90°</text>
<text x="366.2" y="53.9">90°/90°</text>
<text x="390.9" y="53.9">0,32</text>
<text x="392" y="50">0,7</text>
<text x="406" y="50">2,8</text>
<text x="406" y="53.9">2,5</text>
<text x="209.7" y="57.8">9</text>
<text x="218.7" y="57.8">4</text>
<text x="222.2" y="57.8">Roede verticaal: kern</text>
<text x="282.2" y="57.8">S235, platstaal 20x10</text>
<text x="336.2" y="57.8">L = 429</text>
<text x="366.2" y="57.8">90°/90°</text>
<text x="390.9" y="57.8">0,67</text>
<text x="406" y="57.8">2,7</text>
<text x="208.6" y="61.7">10</text>
<text x="208.7" y="65.6">11</text>
<text x="218.7" y="61.7">8</text>
<text x="218.7" y="65.6">4</text>
<text x="222.2" y="61.7">Roede verticaal: lat voor en achter</text>
<text x="222.2" y="65.6">Roede: straal: kern</text>
<text x="282.2" y="61.7">S235, platstaal 30x3</text>
<text x="282.2" y="65.6">S235, platstaal 20x10</text>
<text x="336.2" y="61.7">L = 429</text>
<text x="336.2" y="65.6">L = 255</text>
<text x="366.2" y="61.7">90°/90°</text>
<text x="366.2" y="65.6">90°/90°</text>
<text x="392" y="61.7">0,3</text>
<text x="392" y="65.6">0,4</text>
<text x="406" y="61.7">2,4</text>
<text x="406" y="65.6">1,6</text>
<text x="208.6" y="69.5">12</text>
<text x="218.7" y="69.5">8</text>
<text x="222.2" y="69.5">Roede: straal: lat voor en achter</text>
<text x="282.2" y="69.5">S235, platstaal 30x3</text>
<text x="336.2" y="69.5">L = 255</text>
<text x="366.2" y="69.5">90°/90°</text>
<text x="390.9" y="69.5">0,18</text>
<text x="406" y="69.5">1,4</text>
<text x="208.6" y="73.4">13</text>
<text x="208.6" y="77.3">14</text>
<text x="218.7" y="73.4">1</text>
<text x="218.7" y="77.3">2</text>
<text x="222.2" y="73.4">Roede verticaal: kern</text>
<text x="222.2" y="77.3">Roede verticaal: lat voor en achter</text>
<text x="282.2" y="73.4">S235, platstaal 20x10</text>
<text x="282.2" y="77.3">S235, platstaal 30x3</text>
<text x="336.2" y="73.4">L = 255</text>
<text x="336.2" y="77.3">L = 255</text>
<text x="366.2" y="73.4">90°/90°</text>
<text x="366.2" y="77.3">90°/90°</text>
<text x="390.9" y="77.3">0,18</text>
<text x="392" y="73.4">0,4</text>
<text x="406" y="73.4">0,4</text>
<text x="406" y="77.3">0,4</text>
<text x="208.6" y="81.2">15</text>
<text x="218.7" y="81.2">4</text>
<text x="222.2" y="81.2">Glaslat</text>
<text x="282.2" y="81.2">S235, platstaal 15x4</text>
<text x="336.2" y="81.2">L = 411</text>
<text x="390.9" y="81.2">0,19</text>
<text x="406" y="81.2">0,8</text>
<text x="208.6" y="85.1">16</text>
<text x="208.6" y="89">17</text>
<text x="218.7" y="85.1">4</text>
<text x="218.7" y="89">4</text>
<text x="222.2" y="85.1">Glaslat</text>
<text x="222.2" y="89">Glaslat</text>
<text x="282.2" y="85.1">S235, platstaal 15x4</text>
<text x="282.2" y="89">S235, platstaal 15x4</text>
<text x="336.2" y="85.1">L = 396</text>
<text x="336.2" y="89">L = 259</text>
<text x="390.9" y="85.1">0,19</text>
<text x="390.9" y="89">0,12</text>
<text x="406" y="85.1">0,7</text>
<text x="406" y="89">0,5</text>
<text x="208.6" y="92.9">18</text>
<text x="218.7" y="92.9">8</text>
<text x="222.2" y="92.9">Glaslat</text>
<text x="282.2" y="92.9">S235, platstaal 15x4</text>
<text x="336.2" y="92.9">L = 444</text>
<text x="390.9" y="92.9">0,21</text>
<text x="406" y="92.9">1,7</text>
<text x="208.6" y="96.8">19</text>
<text x="208.6" y="100.7">20</text>
<text x="218.7" y="96.8">2</text>
<text x="218.7" y="100.7">8</text>
<text x="222.2" y="96.8">Glaslat</text>
<text x="222.2" y="100.7">Glaslat</text>
<text x="282.2" y="96.8">S235, platstaal 15x4</text>
<text x="282.2" y="100.7">S235, platstaal 15x4</text>
<text x="336.2" y="96.8">L = 244</text>
<text x="336.2" y="100.7">L = 429</text>
<text x="391.1" y="96.8">0,11</text>
<text x="392" y="100.7">0,2</text>
<text x="406" y="96.8">0,2</text>
<text x="406" y="100.7">1,6</text>
<text x="208.6" y="104.6">21</text>
<text x="218.7" y="104.6">2</text>
<text x="222.2" y="104.6">Greep (voor en achter)</text>
<text x="282.2" y="104.6">S235, rond Ø25</text>
<text x="336.2" y="104.6">L = 800</text>
<text x="390.9" y="104.6">3,08</text>
<text x="406" y="104.6">6,2</text>
<text x="208.6" y="108.5">22</text>
<text x="208.6" y="112.4">23</text>
<text x="218.7" y="108.5">1</text>
<text x="218.7" y="112.4">2</text>
<text x="222.2" y="108.5">Boogroede: kern</text>
<text x="222.2" y="112.4">Boogroede: lat voor en achter</text>
<text x="282.2" y="108.5">S235, plaat 10 mm</text>
<text x="282.2" y="112.4">S235, plaat 3 mm</text>
<text x="336.2" y="108.5">R 396 x 20, 175.7°</text>
<text x="336.2" y="112.4">R 396 x 30, 175.7°</text>
<text x="390.9" y="108.5">1,91</text>
<text x="390.9" y="112.4">0,86</text>
<text x="406" y="108.5">1,9</text>
<text x="406" y="112.4">1,7</text>
<text x="208.6" y="116.3">24</text>
<text x="218.7" y="116.3">1</text>
<text x="222.2" y="116.3">Boogroede: kern</text>
<text x="282.2" y="116.3">S235, plaat 10 mm</text>
<text x="336.2" y="116.3">R 110.9 x 20, 164.5°</text>
<text x="392" y="116.3">0,5</text>
<text x="406" y="116.3">0,5</text>
<text x="208.6" y="120.2">25</text>
<text x="208.6" y="124.1">26</text>
<text x="218.7" y="120.2">2</text>
<text x="218.7" y="124.1">1</text>
<text x="222.2" y="120.2">Boogroede: lat voor en achter</text>
<text x="222.2" y="124.1">Taatsplaat onder</text>
<text x="282.2" y="120.2">S235, plaat 3 mm</text>
<text x="282.2" y="124.1">S235, plaat 8 mm</text>
<text x="336.2" y="120.2">R 110.9 x 30, 164.5°</text>
<text x="336.2" y="124.1">36 x 220</text>
<text x="390.9" y="120.2">0,22</text>
<text x="392" y="124.1">0,5</text>
<text x="406" y="120.2">0,4</text>
<text x="406" y="124.1">0,5</text>
<text x="208.6" y="128">27</text>
<text x="208.6" y="131.9">28</text>
<text x="218.7" y="128">1</text>
<text x="218.7" y="131.9">2</text>
<text x="222.2" y="128">Taatsplaat boven</text>
<text x="222.2" y="131.9">Greephouder</text>
<text x="282.2" y="128">S235, plaat 8 mm</text>
<text x="282.2" y="131.9">S235, plaat 10 mm</text>
<text x="336.2" y="128">36 x 140</text>
<text x="336.2" y="131.9">25 x 40</text>
<text x="390.9" y="128">0,32</text>
<text x="390.9" y="131.9">0,08</text>
<text x="406" y="128">0,3</text>
<text x="406" y="131.9">0,2</text>
<text x="208.6" y="135.8">29</text>
<text x="218.7" y="135.8">2</text>
<text x="222.2" y="135.8">Ruit met vorm (DXF)</text>
<text x="282.2" y="135.8">gelaagd 44.2 helder</text>
<text x="336.2" y="135.8">419 x 404</text>
<text x="392" y="135.8">0,9</text>
<text x="406" y="135.8">1,8</text>
<text x="208.6" y="139.7">30</text>
<text x="208.6" y="143.6">31</text>
<text x="218.7" y="139.7">4</text>
<text x="218.7" y="143.6">2</text>
<text x="222.2" y="139.7">Ruit</text>
<text x="222.2" y="143.6">Ruit</text>
<text x="282.2" y="139.7">gelaagd 44.2 helder</text>
<text x="282.2" y="143.6">gelaagd 44.2 helder</text>
<text x="336.2" y="139.7">267 x 452</text>
<text x="336.2" y="143.6">252 x 452</text>
<text x="390.9" y="139.7">2,51</text>
<text x="390.9" y="143.6">2,37</text>
<text x="406" y="143.6">4,7</text>
<text x="406.6" y="139.7">10</text>
<text x="208.6" y="147.5">32</text>
<text x="218.7" y="147.5">4</text>
<text x="222.2" y="147.5">Ruit</text>
<text x="282.2" y="147.5">gelaagd 44.2 helder</text>
<text x="336.2" y="147.5">267 x 437</text>
<text x="390.9" y="147.5">2,42</text>
<text x="406" y="147.5">9,7</text>
<text x="208.6" y="151.4">33</text>
<text x="208.6" y="155.3">34</text>
<text x="218.7" y="151.4">2</text>
<text x="218.7" y="155.3">1</text>
<text x="222.2" y="151.4">Ruit</text>
<text x="222.2" y="155.3">Ruit met vorm (DXF)</text>
<text x="282.2" y="151.4">gelaagd 44.2 helder</text>
<text x="282.2" y="155.3">gelaagd 44.2 helder</text>
<text x="336.2" y="151.4">252 x 437</text>
<text x="336.2" y="155.3">197 x 89</text>
<text x="390.9" y="151.4">2,29</text>
<text x="390.9" y="155.3">0,29</text>
<text x="406" y="151.4">4,6</text>
<text x="406" y="155.3">0,3</text>
<text x="208.6" y="159.2">35</text>
<text x="218.7" y="159.2">2</text>
<text x="222.2" y="159.2">Ruit met vorm (DXF)</text>
<text x="282.2" y="159.2">gelaagd 44.2 helder</text>
<text x="336.2" y="159.2">273 x 170</text>
<text x="390.9" y="159.2">0,62</text>
<text x="406" y="159.2">1,2</text>
<text x="208.6" y="163.1">36</text>
<text x="208.6" y="167">37</text>
<text x="218.7" y="163.1">2</text>
<text x="218.7" y="167">2</text>
<text x="222.2" y="163.1">Ruit met vorm (DXF)</text>
<text x="222.2" y="167">Ruit met vorm (DXF)</text>
<text x="282.2" y="163.1">gelaagd 44.2 helder</text>
<text x="282.2" y="167">gelaagd 44.2 helder</text>
<text x="336.2" y="163.1">255 x 255</text>
<text x="336.2" y="167">170 x 273</text>
<text x="390.9" y="163.1">0,63</text>
<text x="390.9" y="167">0,62</text>
<text x="406" y="163.1">1,3</text>
<text x="406" y="167">1,2</text>
<text x="208.6" y="170.9">38</text>
<text x="218.7" y="170.9">1</text>
<text x="222.2" y="170.9">Taatsscharnier Argenta Pivotica Pro 150 (pot, as en bovenpen)</text>
<text x="282.2" y="170.9">inkoop</text>
<text x="208.6" y="174.8">39</text>
<text x="208.6" y="178.7">40</text>
<text x="217.6" y="174.8">64</text>
<text x="217.6" y="178.7">42</text>
<text x="222.2" y="174.8">Schroef M4 x 12 verzonken, RVS (ISO 10642)</text>
<text x="222.2" y="178.7">Glasblokje 3 mm</text>
<text x="282.2" y="174.8">A2</text>
<text x="282.2" y="178.7">kunststof</text>
<text x="208.6" y="182.6">41</text>
<text x="218.7" y="182.6">3</text>
<text x="222.2" y="182.6">Glaskit transparant (koker 310 ml)</text>
<text x="282.2" y="182.6">MS-polymeer</text>
<text x="208.6" y="186.5">42</text>
<text x="218.7" y="186.5">6</text>
<text x="222.2" y="186.5">Kozijnanker Ø8</text>
<text x="222.2" y="190.4">Totaal staal en glas</text>
<text x="282.2" y="186.5">verzinkt</text>
<text x="403.8" y="190.4">104,5</text>
</g>
<g font-size="1.8">
<text x="207.4" y="22.7">Pos</text>
<text x="218.7" y="22.7">n</text>
<text x="222.2" y="22.7">Benaming</text>
<text x="282.2" y="22.7">Materiaal, profiel</text>
<text x="336.2" y="22.7">Maat</text>
<text x="366.2" y="22.7">Zagen</text>
<text x="390.5" y="22.7">kg/st</text>
<text x="406.6" y="22.7">kg</text>
</g>
<g font-size="1.7" fill="#555">
<text x="215.2" y="257.6">Eigenaar</text>
<text x="285.2" y="257.6">Bibliotheek</text>
<text x="215.2" y="265.6">Titel</text>
<text x="215.2" y="273.6">Systeem</text>
<text x="285.2" y="273.6">Tekeningnummer</text>
<text x="345.2" y="273.6">Rev.</text>
<text x="365.2" y="273.6">Uitgifte</text>
<text x="215.2" y="281.6">Maten en toleranties</text>
<text x="285.2" y="281.6">Schaal</text>
<text x="315.2" y="281.6">Opgesteld</text>
<text x="365.2" y="281.6">Blad</text>
</g>
</svg>
